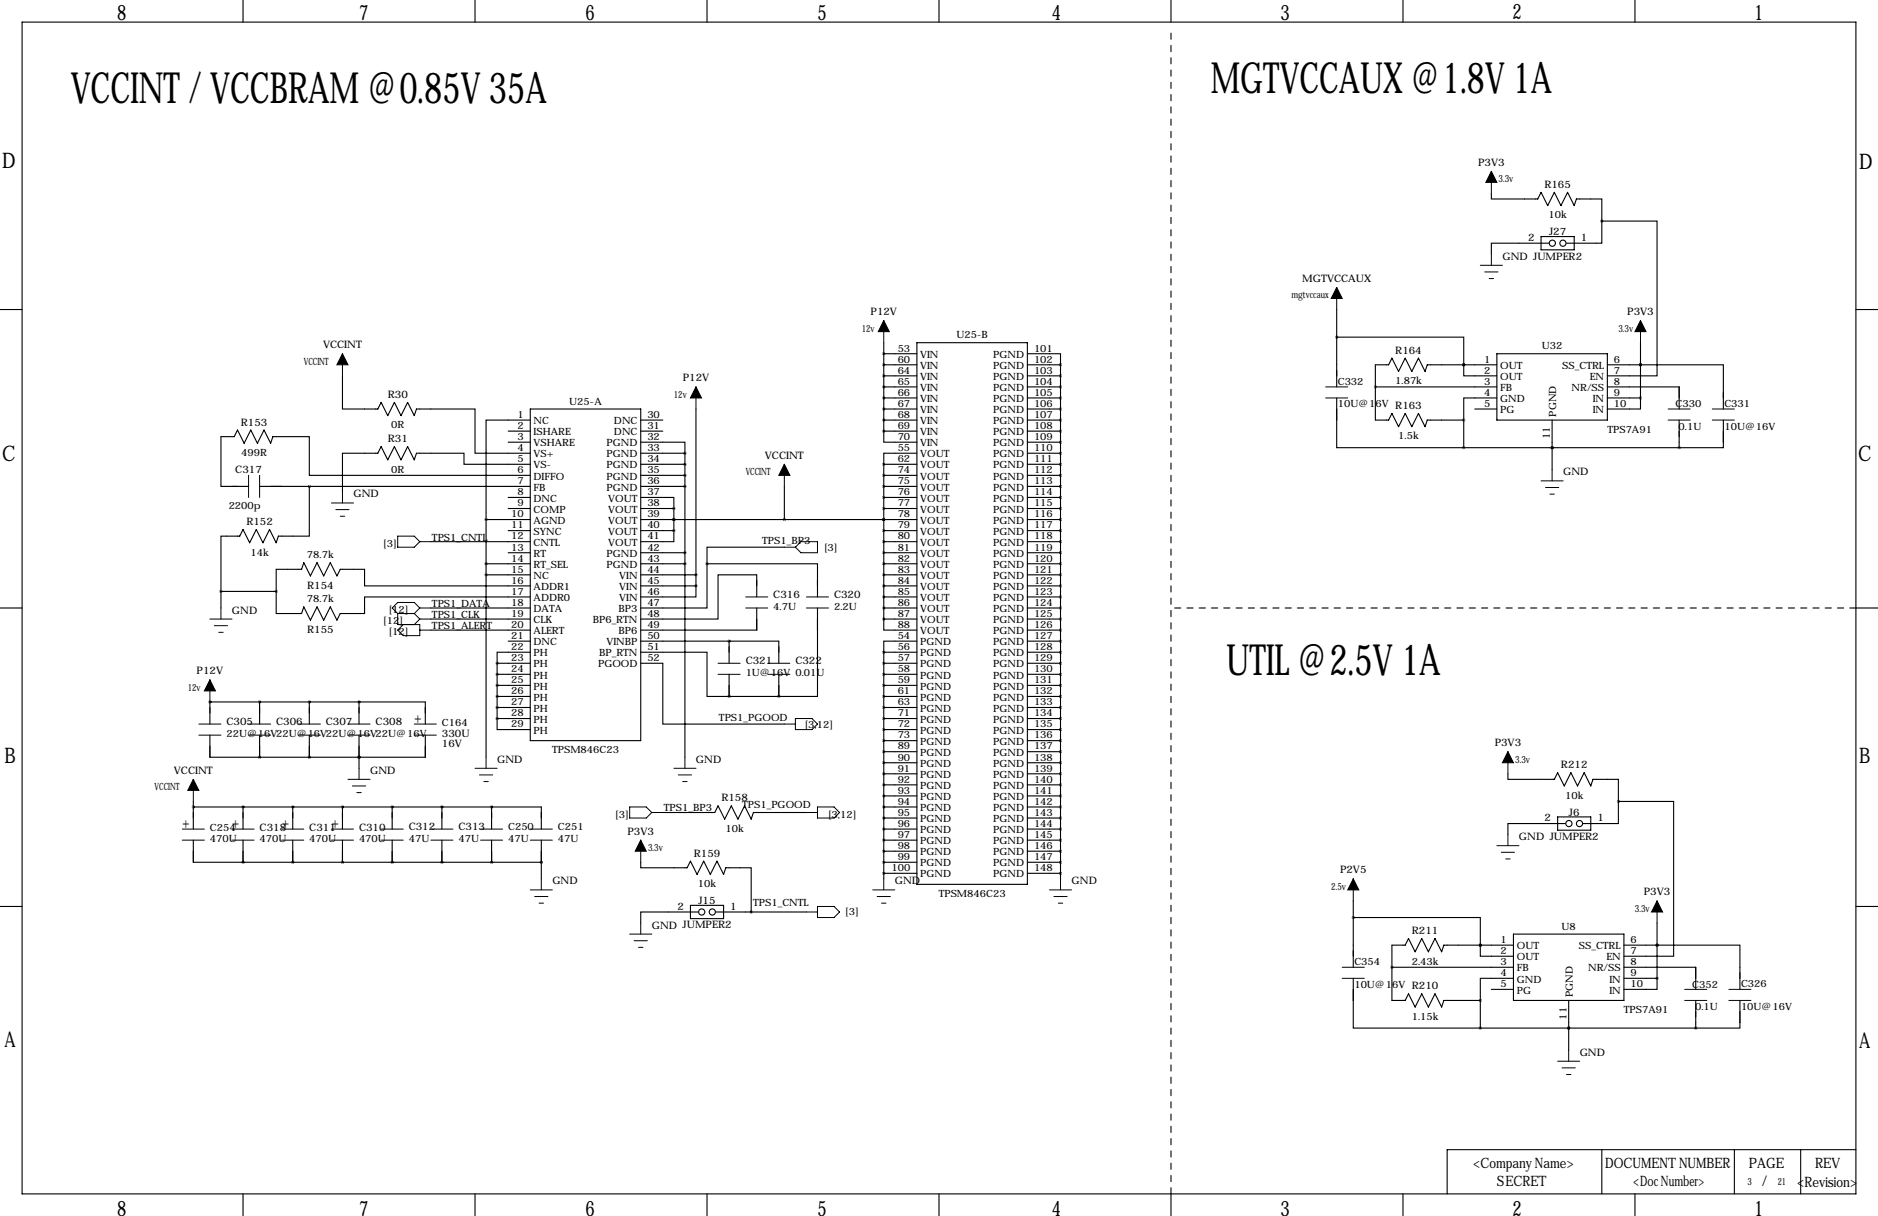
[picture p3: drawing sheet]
<svg xmlns="http://www.w3.org/2000/svg" width="432mm" height="279mm" viewBox="0 0 432 279" stroke-linecap="round" stroke-linejoin="round" font-family="sans-serif">
<g fill="none" stroke="#000" stroke-width=".25">
<path d="M5.1 5.1h421.6v269.2h-421.6zM55.9 0v5.1M109.2 0v5.1M162.6 0v5.1M215.9 0v5.1M269.2 0v5.1M322.6 0v5.1M375.9 0v5.1M342.9 44.4v1.3h10.7l.7-1.5 1.6 3 1.5-3 1.5 3 1.5-3 1.5 3 .6-1.5h5.8v5.1M354.3 54.4h7.6v3h-7.6zM356.1 55.9h-13.2v2.5M368.3 50.8v5.1h-8.1"/>
<path d="M368.3 50.8h12.7v35.6h-11.4M0 71.1h5.1M203.2 78.7v20.4M210.8 78.7h25.4v124.5h-25.4zM307.3 77.5h29.2v6.3M307.3 71.1v17.8M377.2 78.7v12.7M426.7 71.1h5.1M78.7 86.4v7.6h8.2l.7-1.5 1.6 3 1.5-3 1.5 3 1.5-3 1.5 3 .6-1.5h13.4v10.1h12.7M116.8 99.1h5.1M121.9 96.5h-10.1v22.9M121.9 94h25.4v76.2h-25.4z"/>
<path d="M147.3 96.5h5.1M147.3 99.1h5.1M160 94v40.6M203.2 99.1v2.5h7.6M203.2 94h7.6M203.2 96.5h7.6M203.2 99.1h7.6M203.2 81.3h7.6M203.2 83.8h7.6M203.2 86.4h7.6M203.2 88.9h7.6M203.2 91.4h7.6"/>
<path d="M236.2 81.3h7.6v2.5M236.2 94h7.6M236.2 96.5h7.6M236.2 99.1h7.6M236.2 83.8h7.6M236.2 86.4h7.6M236.2 88.9h7.6M236.2 91.4h7.6M243.8 83.8v118.1M307.3 91.4v11.5h29.2M316.2 88.9h28M336.5 83.8h.1"/>
<path d="M336.5 83.8v2.6h7.7M336.5 96.5v6.4M339.1 94h5.1M344.2 91.4h-7.7v5.1M344.2 83.8h-16l-.5 1.5-1.6-3-1.5 3-1.5-3-1.5 3-1.6-3-.7 1.5h-3.1v12.7h3.1l.7-1.5 1.6 3 1.5-3 1.5 3 1.5-3 1.6 3 .5-1.5h8.3M344.2 81.3h25.4v15.2h-25.4zM356.9 96.5v11.4M369.6 83.8h7.6M369.6 88.9h16.5v5.1M369.6 91.4h7.6M377.2 91.4v2.6h-7.6M377.2 83.8h19v10.2"/>
<path d="M377.2 83.8h.1M386.1 96.5v6.4M396.2 96.5v6.4h-10.1M59.7 111.8h62.2M71.1 111.8v11.4h-7.1l-.5 1.5-1.5-3-1.5 3-1.6-3-1.5 3-1.5-3-.8 1.5h-4.3v12.7M111.8 119.4h10.1M111.8 119.4v54.6M116.8 101.6h5.1M116.8 114.3h5.1M116.8 116.8h5.1M121.9 109.2h-50.8v-8.9h-8.4l-.5 1.6-1.5-3.1-1.5 3.1-1.5-3.1-1.6 3.1-1.5-3.1-.8 1.5h-3v11.5h6.3M121.9 106.7h-15.2v-2.6h-10.9l-.6 1.6-1.5-3.1-1.5 3.1-1.5-3.1-1.5 3.1-1.6-3.1-.7 1.5h-8.2v8.9"/>
<path d="M147.3 114.3h7.6v2.5M147.3 101.6h10.2v2.5M147.3 104.1h10.2M147.3 106.7h10.2M147.3 109.2h10.2M147.3 111.8h10.2M147.3 116.8h7.6M147.3 119.4h63.5M154.9 119.4h.1M154.9 116.8v5.1M157.5 104.1v69.9M180.3 111.8v7.6"/>
<path d="M203.2 119.4h.1M203.2 106.7h7.6M203.2 109.2h7.6M203.2 111.8h7.6M203.2 114.3h7.6M203.2 116.8h7.6M203.2 106.7v35.5M210.8 104.1h-7.6v2.6M236.2 101.6h7.6M236.2 104.1h7.6M236.2 106.7h7.6M236.2 109.2h7.6"/>
<path d="M236.2 111.8h7.6M236.2 114.3h7.6M236.2 116.8h7.6M236.2 119.4h7.6M336.5 102.9h49.6M356.9 102.9h.1M0 139.7h5.1M50.8 135.9v3.8M50.8 135.9h12.7M63.5 135.9v5.1h5.8l.5-1.6 1.6 3.1 1.5-3.1 1.5 3.1 1.5-3.1 1.6 3.1 .7-1.5h5.6v-3.8h38.1M99.1 139.7h22.8M99.1 124.5h22.8"/>
<path d="M111.8 129.5h10.1M111.8 132.1h10.1M116.8 121.9h5.1M116.8 127h5.1M121.9 134.6h-38.1v-3.8h-5.6l-.7 1.5-1.6-3-1.5 3-1.5-3-1.5 3-1.6-3-.5 1.5h-5.8v5.1M147.3 121.9h7.6M147.3 127h10.2M147.3 129.5h10.2M147.3 132.1h12.7M147.3 134.6h12.7M154.9 121.9v2.6h-7.6M160 134.6v2.6h-12.7"/>
<path d="M162.6 129.5v10.2h-15.3M162.6 129.5h25.4v7.7M174 137.2v-5.1h-8.9v10.1h-17.8M174 139.7v5.1h-26.7M180.3 125.7h-17.7v3.8M188 139.7v20.3h-8.9M203.2 139.7h7.6M203.2 121.9h7.6M203.2 124.5h7.6M203.2 127h7.6M203.2 129.5h7.6M203.2 132.1h7.6"/>
<path d="M203.2 134.6h7.6M203.2 137.2h7.6M236.2 139.7h7.6M236.2 121.9h7.6M236.2 124.5h7.6M236.2 127h7.6M236.2 129.5h7.6M236.2 132.1h7.6M236.2 134.6h7.6M236.2 137.2h7.6M426.7 139.7h5.1M99.1 142.2h22.8"/>
<path d="M99.1 144.8h22.8M114.3 152.4h7.6M114.3 154.9h7.6M114.3 157.5h7.6M114.3 152.4v12.7M116.8 147.3h5.1M121.9 149.9h-7.6v2.5M147.3 149.9h15.3v10.1h5M147.3 152.4h5.1v14h27.9M147.3 147.3h31.8v5.1M167.6 147.3h.1M167.6 147.3v5.1"/>
<path d="M167.6 154.9v5.1M179.1 154.9v5.1M203.2 142.2v2.6h7.6M203.2 142.2h7.6M203.2 149.9h7.6M203.2 152.4h7.6M203.2 154.9h7.6M203.2 157.5h7.6M203.2 149.9v52M210.8 147.3h-7.6v2.6M236.2 142.2h7.6M236.2 144.8h7.6"/>
<path d="M236.2 147.3h7.6M236.2 149.9h7.6M236.2 152.4h7.6M236.2 154.9h7.6M236.2 157.5h7.6M48.3 161.3h.1M48.3 161.3v5.1M48.3 168.9v5.1h49.5v-5.1M48.3 161.3h49.5v5.1M59.7 161.3h.1M59.7 174h.1M59.7 161.3v5.1"/>
<path d="M59.7 168.9v5.1M71.1 161.3h.1M71.1 174h.1M71.1 161.3v5.1M71.1 168.9v5.1M82.5 161.3h.1M82.5 174h.1M82.5 161.3v5.1M82.5 168.9v7.6M114.3 165.1v2.5h7.6M114.3 160h7.6M114.3 162.6h7.6"/>
<path d="M114.3 165.1h7.6M167.6 160h.1M167.6 160h11.5M179.1 160h.1M203.2 170.2h7.6M203.2 160h7.6M203.2 162.6h7.6M203.2 165.1h7.6M203.2 167.6h7.6M203.2 172.7h7.6M203.2 175.3h7.6M203.2 177.8h7.6"/>
<path d="M236.2 170.2h7.6M236.2 160h7.6M236.2 162.6h7.6M236.2 165.1h7.6M236.2 167.6h7.6M236.2 172.7h7.6M236.2 175.3h7.6M236.2 177.8h7.6M346.7 177.8v1.3h10.7l.7-1.6 1.6 3.1 1.5-3.1 1.5 3.1 1.5-3.1 1.6 3.1 .5-1.5h5.8v5M44.4 185.4h.1M44.4 185.4h80.1v5.1M44.4 193v5.1h80.1"/>
<path d="M44.4 184.1v6.4M55.9 185.4h.1M55.9 198.1h.1M55.9 185.4v5.1M55.9 193v5.1M67.3 198.1h.1M67.3 185.4h.1M67.3 185.4v5.1M67.3 193v5.1M78.7 198.1h.1M78.7 185.4h.1M78.7 185.4v5.1"/>
<path d="M78.7 193v5.1M90.2 198.1h.1M90.2 185.4h.1M90.2 185.4v5.1M90.2 193v5.1M101.6 185.4h.1M101.6 198.1h.1M101.6 185.4v5.1M101.6 193v5.1M113 185.4h.1M113 198.1h.1M113 185.4v5.1"/>
<path d="M113 193v5.1M124.5 198.1h.1M124.5 193v8.9M147.3 198.1v1.3h10.7l.7-1.5 1.6 3 1.5-3 1.5 3 1.5-3 1.6 3 .5-1.5h5.8v10.1M152.4 186.7h11.9l.8-1.5 1.5 3 1.5-3 1.6 3 1.5-3 1.5 3 .5-1.5h12.2M203.2 180.3h7.6M203.2 182.9h7.6M203.2 185.4h7.6M203.2 188h7.6M203.2 190.5h7.6M203.2 193h7.6M203.2 195.6h7.6"/>
<path d="M203.2 198.1h7.6M236.2 180.3h7.6M236.2 182.9h7.6M236.2 185.4h7.6M236.2 188h7.6M236.2 190.5h7.6M236.2 193h7.6M236.2 195.6h7.6M236.2 198.1h7.6M358.1 187.7h7.7v3.1h-7.7zM359.9 189.2h-13.2v2.6M372.1 184.1v5.1h-8.1"/>
<path d="M372.1 184.1h12.7v35.6h-11.4M0 208.3h5.1M158.7 208h7.7v3.1h-7.7zM160.5 209.5h-13.2v2.6M164.6 209.5h20.8M203.2 200.7h7.6M236.2 200.7h7.6M311.1 210.8h29.3v6.4M311.1 207v15.2M340.4 217.2h.1M340.4 217.2v2.5h7.6M348 217.2h-16l-.5 1.5-1.6-3.1-1.5 3.1-1.5-3.1-1.5 3.1-1.6-3.1-.7 1.6h-3.1v12.7h3.1l.7-1.6 1.6 3.1 1.5-3.1 1.5 3.1 1.5-3.1 1.6 3.1 .5-1.5h8.4"/>
<path d="M348 214.6h25.4v15.3h-25.4zM373.4 217.2h7.6M381 217.2h19v10.1M381 217.2h.1M381 212.1v12.7M426.7 208.3h5.1M311.1 224.8v11.4h29.3M320 222.2h28M340.4 236.2h49.5M340.4 229.9v6.3M342.9 227.3h5.1M348 224.8h-7.6v5.1"/>
<path d="M360.7 236.2h.1M360.7 229.9v11.4M373.4 222.2h16.5v5.1M373.4 224.8h7.6M381 224.8v2.5h-7.6M389.9 229.9v6.3M400 229.9v6.3h-10.1M55.9 274.3v5.1M109.2 274.3v5.1M162.6 274.3v5.1M215.9 274.3v5.1M269.2 274.3v5.1"/>
<path d="M322.6 274.3v5.1M368.3 264.2v10.1M375.9 274.3v5.1M398.8 264.2v10.1M414 264.2v10.1M426.7 264.2h-94v10.1"/>
<circle cx="356.9" cy="55.9" r=".71"/>
<circle cx="359.4" cy="55.9" r=".71"/>
<circle cx="360.7" cy="189.2" r=".71"/>
<circle cx="363.2" cy="189.2" r=".71"/>
<circle cx="161.3" cy="209.5" r=".71"/>
<circle cx="163.8" cy="209.5" r=".71"/>
</g>
<path d="M269.2 7.6v266.7M426.7 139.7h-157.5" fill="none" stroke="#000" stroke-width=".25" stroke-dasharray="1.4 1.4"/>
<g fill="none" stroke="#000" stroke-width=".23">
<path d="M342.9 39.4v5M342.9 58.4v2.6M203.2 73.7v5M307.3 66v5.1M340.4 61h5M341.4 62.5h3M342.4 64h1M377.2 73.7v5M78.7 81.3v5.1M160 88.9v5.1M304.8 88.9h5.1M304.8 91.4h5.1"/>
<path d="M383.5 96.5h5.1M383.5 94h5.1M393.7 96.5h5.1M393.7 94h5.1M57.1 109.2v5.1M59.7 109.2v5.1M76.2 115.6h5.1M77.2 117.1h3.1M78.2 118.6h1M78.7 113v2.6M180.3 106.7v5.1M354.3 110.5h5.1"/>
<path d="M355.3 112h3.1M356.4 113.5h1M356.9 107.9v2.6M50.8 139.7v2.5M91.4 123.2h3.8l1.3 1.3-1.3 1.2h-3.8zM96.5 139.7h2.6M96.5 124.5h2.6M96.5 139.7l-1.3-1.3h-3.8l-1.2 1.3 1.2 1.3M96.5 139.7l-1.3 1.3M171.4 137.2h5.1M171.4 139.7h5.1M180.3 125.7h2.6"/>
<path d="M184.1 124.5h3.9v2.5h-3.9l-1.2-1.3zM185.4 137.2h5.1M185.4 139.7h5.1M48.3 156.2v5.1M48.3 142.2h5M49.3 143.8h3M50.3 145.3h1M91.4 141v2.5h5.1v2.5h-3.8l-1.3-1.2 1.3-1.3M91.4 141h3.8M95.2 141l1.3 1.2M96.5 142.2h2.6M96.5 142.2l-1.3 1.3"/>
<path d="M96.5 144.8h2.6M165.1 152.4h5.1M165.1 154.9h5.1M176.5 152.4h5.1M176.5 154.9h5.1M44.4 179.1v5M45.7 166.4h5.1M45.7 168.9h5.1M57.1 166.4h5.1M57.1 168.9h5.1M68.6 166.4h5.1M68.6 168.9h5.1"/>
<path d="M80 166.4h5.1M80 168.9h5.1M80 179.1h5.1M82.5 176.5v2.6M95.2 166.4h5.1M95.2 168.9h5.1M109.2 176.5h5.1M110.2 178.1h3.1M111.3 179.6h1M111.8 174v2.5M154.9 176.5h5.1M156 178.1h3"/>
<path d="M157 179.6h1M157.5 174v2.5M180.3 166.4h2.6M182.9 165.1h3.8l1.3 1.3-1.3 1.2h-3.8zM346.7 172.7v5.1M41.9 190.5h5.1M41.9 193h5.1M53.3 190.5h5.1M53.3 193h5.1M64.8 190.5h5M64.8 193h5M76.2 190.5h5.1"/>
<path d="M76.2 193h5.1M81 180.6h3.1M82 182.1h1.1M87.6 190.5h5.1M87.6 193h5.1M99.1 190.5h5M99.1 193h5M110.5 190.5h5.1M110.5 193h5.1M121.9 190.5h5.1M121.9 193h5.1M144.8 185.4h3.8l1.3 1.3-1.3 1.3h-3.8z"/>
<path d="M147.3 193v5.1M149.9 186.7h2.5M185.4 186.7h2.6M188 185.4h3.8l1.2 1.3-1.2 1.3h-3.8zM344.2 194.3h5M345.2 195.8h3M346.2 197.4h1M346.7 191.8v2.5M121.9 204.5h5.1M122.9 206h3.1M124 207.5h1M124.5 201.9v2.6"/>
<path d="M144.8 214.6h5.1M145.8 216.2h3M146.8 217.7h1M147.3 212.1v2.5M185.4 209.5h2.6M188 208.3h3.8l1.2 1.2-1.2 1.3h-3.8zM200.7 204.5h5M201.7 206h3M202.7 207.5h1M203.2 201.9v2.6M241.3 204.5h5.1M242.3 206h3.1"/>
<path d="M243.3 207.5h1M243.8 201.9v2.6M311.1 201.9v5.1M381 207v5.1M308.6 222.2h5.1M308.6 224.8h5.1M387.3 229.9h5.1M387.3 227.3h5.1M397.5 229.9h5.1M397.5 227.3h5.1M358.1 243.8h5.1M359.2 245.4h3"/>
<path d="M360.2 246.9h1M360.7 241.3v2.5"/>
</g>
<g fill="#000" stroke="#000" stroke-width=".23">
<path d="M342.9 39.4l1.3 2.5h-2.6zM203.2 73.7l1.3 2.5h-2.6zM307.3 66l1.3 2.6h-2.5zM377.2 73.7l1.3 2.5h-2.6zM78.7 81.3l1.3 2.5h-2.5zM160 88.9l1.3 2.5h-2.6zM180.3 106.7l1.3 2.5h-2.5zM48.3 156.2l1.2 2.6h-2.5zM44.4 179.1l1.3 2.5h-2.5zM346.7 172.7l1.3 2.6h-2.6zM147.3 193l1.3 2.6h-2.6zM311.1 201.9l1.3 2.6h-2.5z"/>
<path d="M381 207l1.3 2.5h-2.6z"/>
</g>
<path d="M48.2 161.3a.05 .05 0 0 0 .1 0 .05 .05 0 0 0-.1 0zM82.5 174a.05 .05 0 0 0 .1 0 .05 .05 0 0 0-.1 0zM82.5 161.3a.05 .05 0 0 0 .1 0 .05 .05 0 0 0-.1 0zM82.5 174a.05 .05 0 0 0 .1 0 .05 .05 0 0 0-.1 0zM113 185.4a.05 .05 0 0 0 .1 0 .05 .05 0 0 0-.1 0zM113 198.1a.05 .05 0 0 0 .1 0 .05 .05 0 0 0-.1 0zM124.4 198.1a.05 .05 0 0 0 .1 0 .05 .05 0 0 0-.1 0zM90.1 185.4a.05 .05 0 0 0 .1 0 .05 .05 0 0 0-.1 0zM90.1 198.1a.05 .05 0 0 0 .1 0 .05 .05 0 0 0-.1 0zM78.7 198.1a.05 .05 0 0 0 .1 0 .05 .05 0 0 0-.1 0zM78.7 185.4a.05 .05 0 0 0 .1 0 .05 .05 0 0 0-.1 0zM154.9 121.9a.05 .05 0 0 0 .1 0 .05 .05 0 0 0-.1 0zM154.9 119.4a.05 .05 0 0 0 .1 0 .05 .05 0 0 0-.1 0zM154.9 116.8a.05 .05 0 0 0 .1 0 .05 .05 0 0 0-.1 0zM111.7 129.5a.05 .05 0 0 0 .1 0 .05 .05 0 0 0-.1 0zM167.6 147.3a.05 .05 0 0 0 .1 0 .05 .05 0 0 0-.1 0zM167.6 160a.05 .05 0 0 0 .1 0 .05 .05 0 0 0-.1 0zM179 160a.05 .05 0 0 0 .1 0 .05 .05 0 0 0-.1 0zM243.8 200.7a.05 .05 0 0 0 .1 0 .05 .05 0 0 0-.1 0zM243.8 198.1a.05 .05 0 0 0 .1 0 .05 .05 0 0 0-.1 0zM243.8 195.6a.05 .05 0 0 0 .1 0 .05 .05 0 0 0-.1 0zM243.8 193a.05 .05 0 0 0 .1 0 .05 .05 0 0 0-.1 0zM243.8 190.5a.05 .05 0 0 0 .1 0 .05 .05 0 0 0-.1 0zM243.8 188a.05 .05 0 0 0 .1 0 .05 .05 0 0 0-.1 0zM243.8 185.4a.05 .05 0 0 0 .1 0 .05 .05 0 0 0-.1 0zM243.8 182.9a.05 .05 0 0 0 .1 0 .05 .05 0 0 0-.1 0zM243.8 180.3a.05 .05 0 0 0 .1 0 .05 .05 0 0 0-.1 0zM243.8 177.8a.05 .05 0 0 0 .1 0 .05 .05 0 0 0-.1 0zM243.8 175.3a.05 .05 0 0 0 .1 0 .05 .05 0 0 0-.1 0zM243.8 172.7a.05 .05 0 0 0 .1 0 .05 .05 0 0 0-.1 0zM243.8 170.2a.05 .05 0 0 0 .1 0 .05 .05 0 0 0-.1 0zM243.8 167.6a.05 .05 0 0 0 .1 0 .05 .05 0 0 0-.1 0zM243.8 165.1a.05 .05 0 0 0 .1 0 .05 .05 0 0 0-.1 0zM243.8 162.6a.05 .05 0 0 0 .1 0 .05 .05 0 0 0-.1 0zM243.8 160a.05 .05 0 0 0 .1 0 .05 .05 0 0 0-.1 0zM243.8 157.5a.05 .05 0 0 0 .1 0 .05 .05 0 0 0-.1 0zM243.8 154.9a.05 .05 0 0 0 .1 0 .05 .05 0 0 0-.1 0zM243.8 152.4a.05 .05 0 0 0 .1 0 .05 .05 0 0 0-.1 0zM243.8 149.9a.05 .05 0 0 0 .1 0 .05 .05 0 0 0-.1 0zM243.8 147.3a.05 .05 0 0 0 .1 0 .05 .05 0 0 0-.1 0zM243.8 144.8a.05 .05 0 0 0 .1 0 .05 .05 0 0 0-.1 0zM243.8 142.2a.05 .05 0 0 0 .1 0 .05 .05 0 0 0-.1 0zM243.8 139.7a.05 .05 0 0 0 .1 0 .05 .05 0 0 0-.1 0zM243.8 137.2a.05 .05 0 0 0 .1 0 .05 .05 0 0 0-.1 0zM243.8 134.6a.05 .05 0 0 0 .1 0 .05 .05 0 0 0-.1 0zM243.8 132.1a.05 .05 0 0 0 .1 0 .05 .05 0 0 0-.1 0zM243.8 129.5a.05 .05 0 0 0 .1 0 .05 .05 0 0 0-.1 0zM243.8 127a.05 .05 0 0 0 .1 0 .05 .05 0 0 0-.1 0zM243.8 124.5a.05 .05 0 0 0 .1 0 .05 .05 0 0 0-.1 0zM243.8 121.9a.05 .05 0 0 0 .1 0 .05 .05 0 0 0-.1 0zM243.8 119.4a.05 .05 0 0 0 .1 0 .05 .05 0 0 0-.1 0zM243.8 116.8a.05 .05 0 0 0 .1 0 .05 .05 0 0 0-.1 0zM243.8 114.3a.05 .05 0 0 0 .1 0 .05 .05 0 0 0-.1 0zM243.8 111.8a.05 .05 0 0 0 .1 0 .05 .05 0 0 0-.1 0zM243.8 109.2a.05 .05 0 0 0 .1 0 .05 .05 0 0 0-.1 0zM243.8 106.7a.05 .05 0 0 0 .1 0 .05 .05 0 0 0-.1 0zM243.8 104.1a.05 .05 0 0 0 .1 0 .05 .05 0 0 0-.1 0zM243.8 101.6a.05 .05 0 0 0 .1 0 .05 .05 0 0 0-.1 0zM243.8 99.1a.05 .05 0 0 0 .1 0 .05 .05 0 0 0-.1 0zM243.8 96.5a.05 .05 0 0 0 .1 0 .05 .05 0 0 0-.1 0zM243.8 94a.05 .05 0 0 0 .1 0 .05 .05 0 0 0-.1 0zM243.8 91.4a.05 .05 0 0 0 .1 0 .05 .05 0 0 0-.1 0zM243.8 88.9a.05 .05 0 0 0 .1 0 .05 .05 0 0 0-.1 0zM243.8 86.4a.05 .05 0 0 0 .1 0 .05 .05 0 0 0-.1 0zM243.8 83.8a.05 .05 0 0 0 .1 0 .05 .05 0 0 0-.1 0zM154.9 119.4a.05 .05 0 0 0 .1 0 .05 .05 0 0 0-.1 0zM162.5 129.5a.05 .05 0 0 0 .1 0 .05 .05 0 0 0-.1 0zM356.8 102.9a.05 .05 0 0 0 .1 0 .05 .05 0 0 0-.1 0zM356.8 102.9a.05 .05 0 0 0 .1 0 .05 .05 0 0 0-.1 0zM336.5 96.5a.05 .05 0 0 0 .1 0 .05 .05 0 0 0-.1 0zM316.2 88.9a.05 .05 0 0 0 .1 0 .05 .05 0 0 0-.1 0zM336.5 83.8a.05 .05 0 0 0 .1 0 .05 .05 0 0 0-.1 0zM336.5 83.8a.05 .05 0 0 0 .1 0 .05 .05 0 0 0-.1 0zM336.5 102.9a.05 .05 0 0 0 .1 0 .05 .05 0 0 0-.1 0zM340.3 229.9a.05 .05 0 0 0 .1 0 .05 .05 0 0 0-.1 0zM320 222.3a.05 .05 0 0 0 .1 0 .05 .05 0 0 0-.1 0zM340.3 217.2a.05 .05 0 0 0 .1 0 .05 .05 0 0 0-.1 0zM340.3 217.2a.05 .05 0 0 0 .1 0 .05 .05 0 0 0-.1 0zM340.3 236.2a.05 .05 0 0 0 .1 0 .05 .05 0 0 0-.1 0zM311.1 210.8a.05 .05 0 0 0 .1 0 .05 .05 0 0 0-.1 0zM307.3 77.5a.05 .05 0 0 0 .1 0 .05 .05 0 0 0-.1 0zM180.3 119.4a.05 .05 0 0 0 .1 0 .05 .05 0 0 0-.1 0zM44.4 185.4a.05 .05 0 0 0 .1 0 .05 .05 0 0 0-.1 0zM111.7 119.4a.05 .05 0 0 0 .1 0 .05 .05 0 0 0-.1 0zM111.7 132.1a.05 .05 0 0 0 .1 0 .05 .05 0 0 0-.1 0z" fill="#000" stroke="#000" stroke-width=".63"/>
<g font-size="9.9">
<text x="16.3" y="23.6">VCCINT / VCCBRAM @0.85V 35A</text>
<text x="278.4" y="21.3">MGTVCCAUX @1.8V 1A</text>
<text x="281.9" y="155.2">UTIL @2.5V 1A</text>
</g>
<g font-size="4.9">
<text x="26.9" y="4.6">8</text>
<text x="82.5" y="4.6">7</text>
<text x="134.6" y="4.6">6</text>
<text x="188" y="4.6">5</text>
<text x="241.8" y="4.6">4</text>
<text x="294.4" y="4.6">3</text>
<text x="347.7" y="4.3">2</text>
<text x="403.4" y="4.6">1</text>
<text x=".5" y="38.6">D</text>
<text x="427.5" y="38.9">D</text>
<text x=".5" y="105.9">C</text>
<text x="427.2" y="105.9">C</text>
<text x="1" y="175.3">B</text>
<text x="427.5" y="175.3">B</text>
<text x="1" y="240.5">A</text>
<text x="427.5" y="240.8">A</text>
<text x="26.9" y="279.3">8</text>
<text x="82.5" y="279.3">7</text>
<text x="134.6" y="279.3">6</text>
<text x="188" y="279.3">5</text>
<text x="241.8" y="279.3">4</text>
<text x="294.4" y="279.3">3</text>
<text x="347.7" y="279.3">2</text>
<text x="403.4" y="279.3">1</text>
</g>
<g font-size="3.6">
<text x="95.2" y="166.1">+</text>
<text x="41.9" y="190.2">+</text>
<text x="53.3" y="190.2">+</text>
<text x="64.8" y="190.2">+</text>
<text x="76.2" y="190.2">+</text>
</g>
<g font-size="3.3">
<text x="338.7" y="268.3">&lt;Company Name&gt;</text>
<text x="369.1" y="268.5">DOCUMENT NUMBER</text>
<text x="402.1" y="268.5">PAGE</text>
<text x="417.3" y="268.5">REV</text>
<text x="344.2" y="272.5">SECRET</text>
<text x="375.5" y="272.5">&lt;Doc Number&gt;</text>
<text x="405.1" y="272.5">/</text>
<text x="413.2" y="272.6">&lt;Revision&gt;</text>
</g>
<g font-size="2.4">
<text x="339.9" y="38.1">P3V3</text>
<text x="355.1" y="43.2">R165</text>
<text x="345.4" y="59.7">GND JUMPER2</text>
<text x="351.3" y="55.4">2</text>
<text x="356.2" y="54.1">J27</text>
<text x="363.5" y="55.4">1</text>
<text x="299.4" y="64.8">MGTVCCAUX</text>
<text x="200.2" y="72.4">P12V</text>
<text x="374.1" y="72.4">P3V3</text>
<text x="74.3" y="80">VCCINT</text>
<text x="320.8" y="81.3">R164</text>
<text x="157" y="87.6">P12V</text>
<text x="89.2" y="91.4">R30</text>
<text x="55.4" y="97.8">R153</text>
<text x="89.2" y="101.6">R31</text>
<text x="175.9" y="105.4">VCCINT</text>
<text x="54.1" y="108.7">C317</text>
<text x="359.4" y="109.2">GND</text>
<text x="81.3" y="114.3">GND</text>
<text x="56.6" y="120.7">R152</text>
<text x="70.6" y="135.3">R154</text>
<text x="177.8" y="137.4">C316</text>
<text x="191.8" y="137.4">C320</text>
<text x="53.3" y="141">GND</text>
<text x="70.6" y="145.5">R155</text>
<text x="45.2" y="154.9">P12V</text>
<text x="171.4" y="152.7">C321</text>
<text x="182.9" y="152.7">C322</text>
<text x="52.1" y="166.6">C305</text>
<text x="63.5" y="166.6">C306</text>
<text x="74.9" y="166.6">C307</text>
<text x="86.4" y="166.6">C308</text>
<text x="101.6" y="169.4">330U</text>
<text x="101.6" y="171.6">16V</text>
<text x="343.7" y="171.4">P3V3</text>
<text x="40" y="177.8">VCCINT</text>
<text x="85.1" y="177.8">GND</text>
<text x="114.3" y="175.3">GND</text>
<text x="160" y="175.3">GND</text>
<text x="358.9" y="176.5">R212</text>
<text x="165.9" y="184.1">R158</text>
<text x="59.7" y="191">C318</text>
<text x="71.1" y="191">C311</text>
<text x="82.5" y="191">C310</text>
<text x="94" y="190.8">C312</text>
<text x="105.4" y="190.8">C313</text>
<text x="144.3" y="191.8">P3V3</text>
<text x="355.1" y="188.7">2</text>
<text x="360.7" y="187.5">J6</text>
<text x="367.3" y="188.7">1</text>
<text x="159.5" y="196.8">R159</text>
<text x="349.2" y="193">GND JUMPER2</text>
<text x="127" y="203.2">GND</text>
<text x="205.7" y="203.2">GND</text>
<text x="246.4" y="203.2">GND</text>
<text x="308.1" y="200.7">P2V5</text>
<text x="155.8" y="209">2</text>
<text x="160.6" y="207.8">J15</text>
<text x="167.9" y="209">1</text>
<text x="378" y="205.7">P3V3</text>
<text x="149.9" y="213.4">GND JUMPER2</text>
<text x="324.6" y="214.6">R211</text>
<text x="363.2" y="242.6">GND</text>
</g>
<g font-size="2.3">
<text x="344.6" y="41.9">3.3v</text>
<text x="356.1" y="50.2">10k</text>
<text x="296.9" y="68.6">mgtvccaux</text>
<text x="198.1" y="76.2">12v</text>
<text x="219.9" y="77.7">U25-B</text>
<text x="372.1" y="76.2">3.3v</text>
<text x="69.8" y="83.8">VCCINT</text>
<text x="206.4" y="80.8">53</text>
<text x="206.4" y="83.3">60</text>
<text x="211.6" y="82.2">VIN</text>
<text x="228.3" y="82.2">PGND</text>
<text x="237.7" y="80.8">101</text>
<text x="237.7" y="83.3">102</text>
<text x="341.2" y="83.3">1</text>
<text x="354.5" y="80.3">U32</text>
<text x="371.1" y="83.3">6</text>
<text x="206.4" y="85.9">64</text>
<text x="206.4" y="88.4">65</text>
<text x="211.6" y="84.8">VIN</text>
<text x="211.6" y="87.3">VIN</text>
<text x="211.6" y="89.9">VIN</text>
<text x="228.3" y="84.8">PGND</text>
<text x="228.3" y="87.3">PGND</text>
<text x="228.3" y="89.9">PGND</text>
<text x="237.7" y="85.9">103</text>
<text x="237.7" y="88.4">104</text>
<text x="307.6" y="88.4">C332</text>
<text x="320.8" y="88.3">1.87k</text>
<text x="341.2" y="85.9">2</text>
<text x="341.2" y="88.4">3</text>
<text x="344.9" y="84.8">OUT</text>
<text x="344.9" y="87.3">OUT</text>
<text x="344.9" y="89.9">FB</text>
<text x="359.2" y="84.8">SS_CTRL</text>
<text x="361.3" y="89.9">NR/SS</text>
<text x="365.6" y="87.3">EN</text>
<text x="371.1" y="85.9">7</text>
<text x="371.1" y="88.4">8</text>
<text x="130.9" y="93">U25-A</text>
<text x="154.9" y="91.4">12v</text>
<text x="206.4" y="90.9">66</text>
<text x="206.4" y="93.5">67</text>
<text x="211.6" y="92.4">VIN</text>
<text x="211.6" y="94.9">VIN</text>
<text x="228.3" y="92.4">PGND</text>
<text x="228.3" y="94.9">PGND</text>
<text x="237.7" y="90.9">105</text>
<text x="237.7" y="93.5">106</text>
<text x="307.6" y="93.6">10U@16V R163</text>
<text x="341.2" y="90.9">4</text>
<text x="341.2" y="93.5">5</text>
<text x="344.9" y="92.4">GND</text>
<text x="344.9" y="94.9">PG</text>
<text x="357.8" y="95.8" transform="rotate(-90 357.8 95.8)">PGND</text>
<text x="366.2" y="92.4">IN</text>
<text x="366.2" y="94.9">IN</text>
<text x="371.1" y="90.9">9</text>
<text x="371.1" y="93.5">10</text>
<text x="385.3" y="93.6">C330</text>
<text x="396.5" y="93.5">C331</text>
<text x="89.9" y="98.4">0R</text>
<text x="119" y="96">1</text>
<text x="119" y="98.6">2</text>
<text x="119" y="101.1">3</text>
<text x="122.7" y="97.5">NC</text>
<text x="122.7" y="100">ISHARE</text>
<text x="141.2" y="97.5">DNC</text>
<text x="141.2" y="100">DNC</text>
<text x="148.8" y="96">30</text>
<text x="148.8" y="98.6">31</text>
<text x="148.8" y="101.1">32</text>
<text x="206.4" y="96">68</text>
<text x="206.4" y="98.6">69</text>
<text x="206.4" y="101.1">70</text>
<text x="211.6" y="97.5">VIN</text>
<text x="211.6" y="100">VIN</text>
<text x="228.3" y="97.5">PGND</text>
<text x="228.3" y="100">PGND</text>
<text x="237.7" y="96">107</text>
<text x="237.7" y="98.6">108</text>
<text x="237.7" y="101.1">109</text>
<text x="321.5" y="101">1.5k</text>
<text x="356.4" y="100.9" transform="rotate(-90 356.4 100.9)">11</text>
<text x="369.6" y="99.5">TPS7A91</text>
<text x="385.9" y="98.8">0.1U</text>
<text x="396.5" y="98.7">10U@16V</text>
<text x="55.5" y="104.8">499R</text>
<text x="119" y="103.6">4</text>
<text x="119" y="106.2">5</text>
<text x="122.7" y="102.6">VSHARE</text>
<text x="122.7" y="105.1">VS+</text>
<text x="122.7" y="107.6">VS-</text>
<text x="139.4" y="102.6">PGND</text>
<text x="139.4" y="105.1">PGND</text>
<text x="139.4" y="107.6">PGND</text>
<text x="148.8" y="103.6">33</text>
<text x="148.8" y="106.2">34</text>
<text x="206.4" y="103.6">55</text>
<text x="206.4" y="106.2">62</text>
<text x="211.6" y="102.6">VIN</text>
<text x="211.6" y="105.1">VOUT</text>
<text x="211.6" y="107.6">VOUT</text>
<text x="228.3" y="102.6">PGND</text>
<text x="228.3" y="105.1">PGND</text>
<text x="228.3" y="107.6">PGND</text>
<text x="237.7" y="103.6">110</text>
<text x="237.7" y="106.2">111</text>
<text x="89.9" y="108.6">0R</text>
<text x="119" y="108.7">6</text>
<text x="119" y="111.3">7</text>
<text x="119" y="113.8">8</text>
<text x="122.7" y="110.2">DIFFO</text>
<text x="122.7" y="112.7">FB</text>
<text x="139.4" y="110.2">PGND</text>
<text x="139.4" y="112.7">PGND</text>
<text x="148.8" y="108.7">35</text>
<text x="148.8" y="111.3">36</text>
<text x="148.8" y="113.8">37</text>
<text x="171.4" y="109.2">VCCINT</text>
<text x="206.4" y="108.7">74</text>
<text x="206.4" y="111.3">75</text>
<text x="206.4" y="113.8">76</text>
<text x="211.6" y="110.2">VOUT</text>
<text x="211.6" y="112.7">VOUT</text>
<text x="228.3" y="110.2">PGND</text>
<text x="228.3" y="112.7">PGND</text>
<text x="237.7" y="108.7">112</text>
<text x="237.7" y="111.3">113</text>
<text x="237.7" y="113.8">114</text>
<text x="52.6" y="116.8">2200p</text>
<text x="117.5" y="118.9">10</text>
<text x="119" y="116.3">9</text>
<text x="122.7" y="115.3">DNC</text>
<text x="122.7" y="117.8">COMP</text>
<text x="139.9" y="115.3">VOUT</text>
<text x="139.9" y="117.8">VOUT</text>
<text x="148.8" y="116.3">38</text>
<text x="148.8" y="118.9">39</text>
<text x="206.4" y="116.3">77</text>
<text x="206.4" y="118.9">78</text>
<text x="211.6" y="115.3">VOUT</text>
<text x="211.6" y="117.8">VOUT</text>
<text x="228.3" y="115.3">PGND</text>
<text x="228.3" y="117.8">PGND</text>
<text x="237.7" y="116.3">115</text>
<text x="237.7" y="118.9">116</text>
<text x="88.1" y="125.6">[3]</text>
<text x="99.3" y="124.2">TPS1_CNTL</text>
<text x="117.5" y="121.4">11</text>
<text x="117.5" y="124">12</text>
<text x="122.7" y="120.3">AGND</text>
<text x="122.7" y="122.9">SYNC</text>
<text x="122.7" y="125.4">CNTL</text>
<text x="139.9" y="120.3">VOUT</text>
<text x="139.9" y="122.9">VOUT</text>
<text x="139.9" y="125.4">VOUT</text>
<text x="148.8" y="121.4">40</text>
<text x="148.8" y="124">41</text>
<text x="175.3" y="125">TPS1_BP3</text>
<text x="206.4" y="121.4">79</text>
<text x="206.4" y="124">80</text>
<text x="211.6" y="120.3">VOUT</text>
<text x="211.6" y="122.9">VOUT</text>
<text x="211.6" y="125.4">VOUT</text>
<text x="228.3" y="120.3">PGND</text>
<text x="228.3" y="122.9">PGND</text>
<text x="228.3" y="125.4">PGND</text>
<text x="237.7" y="121.4">117</text>
<text x="237.7" y="124">118</text>
<text x="57.6" y="127.6">14k</text>
<text x="70.6" y="128.3">78.7k</text>
<text x="117.5" y="126.5">13</text>
<text x="117.5" y="129">14</text>
<text x="117.5" y="131.6">15</text>
<text x="122.7" y="128">RT</text>
<text x="122.7" y="130.5">RT_SEL</text>
<text x="139.4" y="128">PGND</text>
<text x="139.4" y="130.5">PGND</text>
<text x="148.8" y="126.5">42</text>
<text x="148.8" y="129">43</text>
<text x="148.8" y="131.6">44</text>
<text x="189.5" y="126.6">[3]</text>
<text x="206.4" y="126.5">81</text>
<text x="206.4" y="129">82</text>
<text x="206.4" y="131.6">83</text>
<text x="211.6" y="128">VOUT</text>
<text x="211.6" y="130.5">VOUT</text>
<text x="228.3" y="128">PGND</text>
<text x="228.3" y="130.5">PGND</text>
<text x="237.7" y="126.5">119</text>
<text x="237.7" y="129">120</text>
<text x="237.7" y="131.6">121</text>
<text x="117.5" y="134.1">16</text>
<text x="117.5" y="136.7">17</text>
<text x="122.7" y="133">NC</text>
<text x="122.7" y="135.6">ADDR1</text>
<text x="142.4" y="133">VIN</text>
<text x="142.4" y="135.6">VIN</text>
<text x="148.8" y="134.1">45</text>
<text x="148.8" y="136.7">46</text>
<text x="206.4" y="134.1">84</text>
<text x="206.4" y="136.7">85</text>
<text x="211.6" y="133">VOUT</text>
<text x="211.6" y="135.6">VOUT</text>
<text x="228.3" y="133">PGND</text>
<text x="228.3" y="135.6">PGND</text>
<text x="237.7" y="134.1">122</text>
<text x="237.7" y="136.7">123</text>
<text x="70.6" y="138.4">78.7k</text>
<text x="88.1" y="143.4">[12]</text>
<text x="89.4" y="140.9">[12]</text>
<text x="99.3" y="142">TPS1_CLK</text>
<text x="99.3" y="139.4">TPS1_DATA</text>
<text x="117.5" y="139.2">18</text>
<text x="117.5" y="141.7">19</text>
<text x="122.7" y="138.1">ADDR0</text>
<text x="122.7" y="140.7">DATA</text>
<text x="122.7" y="143.2">CLK</text>
<text x="136.3" y="143.2">BP6_RTN</text>
<text x="142.2" y="140.7">BP3</text>
<text x="142.4" y="138.1">VIN</text>
<text x="148.8" y="139.2">47</text>
<text x="148.8" y="141.7">48</text>
<text x="177.8" y="140.1">4.7U</text>
<text x="191.8" y="140.1">2.2U</text>
<text x="206.4" y="139.2">86</text>
<text x="206.4" y="141.7">87</text>
<text x="211.6" y="138.1">VOUT</text>
<text x="211.6" y="140.7">VOUT</text>
<text x="211.6" y="143.2">VOUT</text>
<text x="228.3" y="138.1">PGND</text>
<text x="228.3" y="140.7">PGND</text>
<text x="228.3" y="143.2">PGND</text>
<text x="237.7" y="139.2">124</text>
<text x="237.7" y="141.7">125</text>
<text x="89.4" y="145.9">[12]</text>
<text x="99.3" y="144.5">TPS1_ALERT</text>
<text x="117.5" y="144.3">20</text>
<text x="117.5" y="146.8">21</text>
<text x="117.5" y="149.4">22</text>
<text x="122.7" y="145.7">ALERT</text>
<text x="122.7" y="148.3">DNC</text>
<text x="139.4" y="148.3">VINBP</text>
<text x="142.2" y="145.7">BP6</text>
<text x="148.8" y="144.3">49</text>
<text x="148.8" y="146.8">50</text>
<text x="148.8" y="149.4">51</text>
<text x="206.4" y="144.3">88</text>
<text x="206.4" y="146.8">54</text>
<text x="206.4" y="149.4">56</text>
<text x="211.6" y="145.7">VOUT</text>
<text x="211.6" y="148.3">PGND</text>
<text x="228.3" y="145.7">PGND</text>
<text x="228.3" y="148.3">PGND</text>
<text x="237.7" y="144.3">126</text>
<text x="237.7" y="146.8">127</text>
<text x="237.7" y="149.4">128</text>
<text x="117.5" y="151.9">23</text>
<text x="117.5" y="154.4">24</text>
<text x="122.7" y="150.8">PH</text>
<text x="122.7" y="153.4">PH</text>
<text x="122.7" y="155.9">PH</text>
<text x="137.5" y="153.4">PGOOD</text>
<text x="137.8" y="150.8">BP_RTN</text>
<text x="148.8" y="151.9">52</text>
<text x="171.4" y="155.3">1U@16V 0.01U</text>
<text x="206.4" y="151.9">57</text>
<text x="206.4" y="154.4">58</text>
<text x="211.6" y="150.8">PGND</text>
<text x="211.6" y="153.4">PGND</text>
<text x="211.6" y="155.9">PGND</text>
<text x="228.3" y="150.8">PGND</text>
<text x="228.3" y="153.4">PGND</text>
<text x="228.3" y="155.9">PGND</text>
<text x="237.7" y="151.9">129</text>
<text x="237.7" y="154.4">130</text>
<text x="43.2" y="158.8">12v</text>
<text x="117.5" y="157">25</text>
<text x="117.5" y="159.5">26</text>
<text x="122.7" y="158.4">PH</text>
<text x="122.7" y="161">PH</text>
<text x="206.4" y="157">59</text>
<text x="206.4" y="159.5">61</text>
<text x="211.6" y="158.4">PGND</text>
<text x="211.6" y="161">PGND</text>
<text x="228.3" y="158.4">PGND</text>
<text x="228.3" y="161">PGND</text>
<text x="237.7" y="157">131</text>
<text x="237.7" y="159.5">132</text>
<text x="101.6" y="166.9">C164</text>
<text x="117.5" y="162.1">27</text>
<text x="117.5" y="164.6">28</text>
<text x="117.5" y="167.1">29</text>
<text x="122.7" y="163.5">PH</text>
<text x="122.7" y="166.1">PH</text>
<text x="165.3" y="165.6">TPS1_PGOOD</text>
<text x="185.1" y="167.3">[3,12]</text>
<text x="206.4" y="162.1">63</text>
<text x="206.4" y="164.6">71</text>
<text x="206.4" y="167.1">72</text>
<text x="211.6" y="163.5">PGND</text>
<text x="211.6" y="166.1">PGND</text>
<text x="228.3" y="163.5">PGND</text>
<text x="228.3" y="166.1">PGND</text>
<text x="237.7" y="162.1">133</text>
<text x="237.7" y="164.6">134</text>
<text x="237.7" y="167.1">135</text>
<text x="52.1" y="169.3">22U@16V22U@16V22U@16V22U@16V</text>
<text x="122.7" y="168.6">PH</text>
<text x="126.9" y="173.1">TPSM846C23</text>
<text x="206.4" y="169.7">73</text>
<text x="206.4" y="172.2">89</text>
<text x="211.6" y="168.6">PGND</text>
<text x="211.6" y="171.1">PGND</text>
<text x="211.6" y="173.7">PGND</text>
<text x="228.3" y="168.6">PGND</text>
<text x="228.3" y="171.1">PGND</text>
<text x="228.3" y="173.7">PGND</text>
<text x="237.7" y="169.7">136</text>
<text x="237.7" y="172.2">137</text>
<text x="206.4" y="174.8">90</text>
<text x="206.4" y="177.3">91</text>
<text x="206.4" y="179.8">92</text>
<text x="211.6" y="176.2">PGND</text>
<text x="211.6" y="178.8">PGND</text>
<text x="228.3" y="176.2">PGND</text>
<text x="228.3" y="178.8">PGND</text>
<text x="237.7" y="174.8">138</text>
<text x="237.7" y="177.3">139</text>
<text x="237.7" y="179.8">140</text>
<text x="348.4" y="175.3">3.3v</text>
<text x="35.6" y="181.6">VCCINT</text>
<text x="170.6" y="185.7">TPS1_PGOOD</text>
<text x="206.4" y="182.4">93</text>
<text x="206.4" y="184.9">94</text>
<text x="211.6" y="181.3">PGND</text>
<text x="211.6" y="183.8">PGND</text>
<text x="228.3" y="181.3">PGND</text>
<text x="228.3" y="183.8">PGND</text>
<text x="237.7" y="182.4">141</text>
<text x="237.7" y="184.9">142</text>
<text x="359.9" y="183.5">10k</text>
<text x="48.3" y="191">C254</text>
<text x="116.8" y="190.8">C250</text>
<text x="128.3" y="190.8">C251</text>
<text x="141.5" y="187.8">[3]</text>
<text x="152.7" y="186.4">TPS1_BP3</text>
<text x="166.8" y="191.1">10k</text>
<text x="190.4" y="187.8">[3,12]</text>
<text x="206.4" y="187.5">95</text>
<text x="206.4" y="190">96</text>
<text x="211.6" y="186.4">PGND</text>
<text x="211.6" y="188.9">PGND</text>
<text x="211.6" y="191.5">PGND</text>
<text x="228.3" y="186.4">PGND</text>
<text x="228.3" y="188.9">PGND</text>
<text x="228.3" y="191.5">PGND</text>
<text x="237.7" y="187.5">143</text>
<text x="237.7" y="190">144</text>
<text x="48.3" y="193.4">470U</text>
<text x="59.7" y="193.4">470U</text>
<text x="71.1" y="193.4">470U</text>
<text x="82.5" y="193.4">470U</text>
<text x="94" y="193.4">47U</text>
<text x="105.4" y="193.4">47U</text>
<text x="116.8" y="193.4">47U</text>
<text x="128.3" y="193.4">47U</text>
<text x="149" y="195.6">3.3v</text>
<text x="206.4" y="192.5">97</text>
<text x="206.4" y="195.1">98</text>
<text x="206.4" y="197.6">99</text>
<text x="211.6" y="194">PGND</text>
<text x="211.6" y="196.5">PGND</text>
<text x="228.3" y="194">PGND</text>
<text x="228.3" y="196.5">PGND</text>
<text x="237.7" y="192.5">145</text>
<text x="237.7" y="195.1">146</text>
<text x="237.7" y="197.6">147</text>
<text x="160.5" y="203.8">10k</text>
<text x="205" y="200.2">100</text>
<text x="211.6" y="199.1">PGND</text>
<text x="211.6" y="201.6">PGND</text>
<text x="228.3" y="199.1">PGND</text>
<text x="228.3" y="201.6">PGND</text>
<text x="237.7" y="200.2">148</text>
<text x="173.2" y="208.3">TPS1_CNTL</text>
<text x="215.8" y="206.1">TPSM846C23</text>
<text x="306.1" y="204.5">2.5v</text>
<text x="375.9" y="209.5">3.3v</text>
<text x="194.4" y="210.2">[3]</text>
<text x="359.1" y="213.6">U8</text>
<text x="311.4" y="221.7">C354</text>
<text x="324.6" y="221.6">2.43k</text>
<text x="345" y="216.7">1</text>
<text x="345" y="219.2">2</text>
<text x="345" y="221.7">3</text>
<text x="348.7" y="218.1">OUT</text>
<text x="348.7" y="220.7">OUT</text>
<text x="363" y="218.1">SS_CTRL</text>
<text x="369.4" y="220.7">EN</text>
<text x="374.9" y="216.7">6</text>
<text x="374.9" y="219.2">7</text>
<text x="374.9" y="221.7">8</text>
<text x="311.4" y="227">10U@16V R210</text>
<text x="345" y="224.3">4</text>
<text x="345" y="226.8">5</text>
<text x="348.7" y="223.2">FB</text>
<text x="348.7" y="225.7">GND</text>
<text x="365.2" y="223.2">NR/SS</text>
<text x="370" y="225.7">IN</text>
<text x="374.9" y="224.3">9</text>
<text x="374.9" y="226.8">10</text>
<text x="389.1" y="227">C352</text>
<text x="400.3" y="226.8">C326</text>
<text x="348.7" y="228.3">PG</text>
<text x="361.6" y="229.1" transform="rotate(-90 361.6 229.1)">PGND</text>
<text x="370" y="228.3">IN</text>
<text x="373.4" y="232.8">TPS7A91</text>
<text x="389.7" y="232.2">0.1U</text>
<text x="400.3" y="232">10U@16V</text>
<text x="324.6" y="234.3">1.15k</text>
<text x="360.2" y="234.3" transform="rotate(-90 360.2 234.3)">11</text>
<text x="401.8" y="272.2">3</text>
<text x="408.7" y="272.2">21</text>
</g>
</svg>
